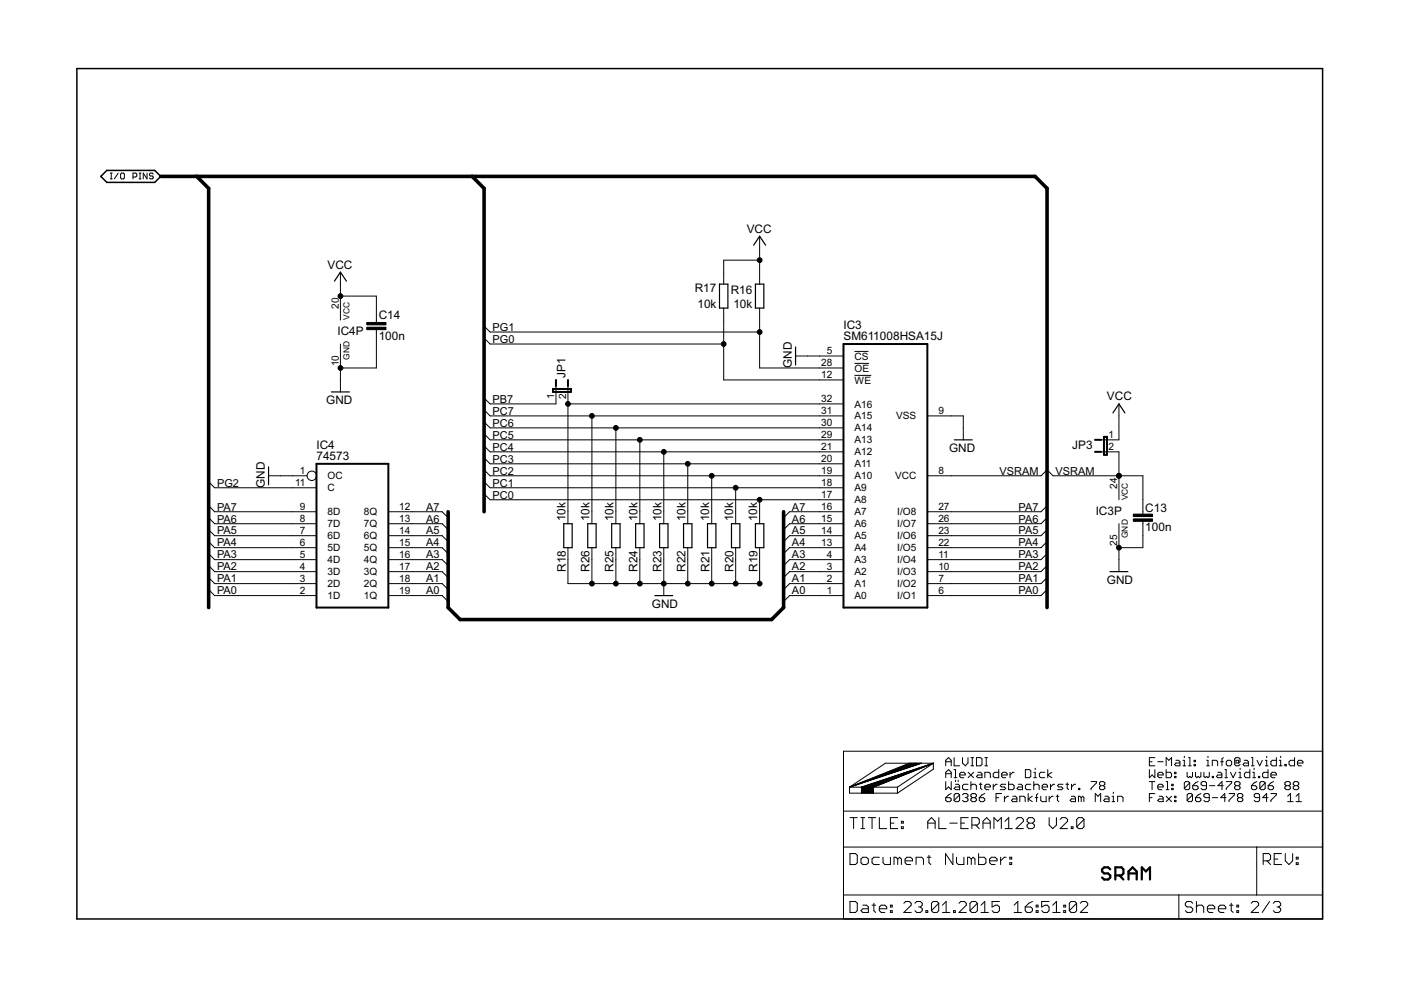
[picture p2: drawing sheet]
<svg xmlns="http://www.w3.org/2000/svg" width="297mm" height="210mm" viewBox="0 0 297 210" stroke-linecap="round" stroke-linejoin="round" font-family="sans-serif">
<g fill="#000" stroke="#000" stroke-width=".21">
<path d="M23.4 37.9h.4zM23.4 36.7h.4zM23.6 36.7v1.2zM25.1 36.7l-.8 1.2zM25.6 36.9v.8zM25.6 37.7l.2 .2zM25.8 36.7l-.2 .2zM25.8 37.9h.4zM25.8 36.7h.4zM26.4 37.7l-.2 .2zM26.4 36.9v.8zM26.2 36.7l.2 .2z"/>
<path d="M28.2 36.7v1.2zM28.2 36.7h.6zM28.8 36.7l.2 .2zM28.2 37.5h.6zM29 36.9v.4zM29 37.3l-.2 .2zM29.5 37.9h.4zM29.5 36.7h.4zM29.7 36.7v1.2zM30.4 36.7v1.2zM30.4 36.7l.8 1.2zM31.2 36.7v1.2z"/>
<path d="M31.7 36.9v.2zM31.7 37.1l.2 .2zM31.9 36.7l-.2 .2zM31.9 37.3h.4zM31.7 37.7l.2 .2zM31.9 36.7h.4zM32.3 37.3l.2 .2zM31.9 37.9h.4zM32.3 36.7l.2 .2zM32.5 37.5v.2zM32.5 37.7l-.2 .2zM153.4 57.7v2.5z"/>
<path d="M153.4 55.2h7.7zM153.4 55.2v2.5zM161.1 57.7v2.5zM161.1 50.1v2.5zM161.1 52.6v2.6zM161.1 55.2v2.5zM72.2 72.9v5.1zM72.2 62.8v5.1zM72.2 57.7v2.5zM72.2 78v2.6zM72.2 60.2v2.6zM79.8 70.4v2.5z"/>
<path d="M79.8 65.3v2.6zM79.8 69.9v.5zM79.8 67.9v.5zM79.8 72.9v5.1zM72.2 78h7.6zM79.8 62.8v2.5zM72.2 62.8h7.6zM102.6 71.7l1.3 1.2zM102.6 69.1l1.3 1.3zM103.9 72.9h49.5zM103.9 70.4h57.2zM153.4 65.3v2.6z"/>
<path d="M153.4 67.9v5zM161.1 65.3v2.6zM161.1 70.4v7.6zM161.1 67.9v2.5zM168.7 75.5h2.5zM173.8 75.5h5zM173.8 78h5zM171.2 75.5h2.6zM161.1 78h12.7zM181.2 74.5h2.9zM181.2 77h3.1zM181.2 79.6h3.5z"/>
<path d="M72.2 80.6v2.5zM102.6 99.6l1.3 1.3zM102.6 97.1l1.3 1.2zM102.6 94.5l1.3 1.3zM102.6 92l1.3 1.3zM102.6 89.5l1.3 1.2zM102.6 86.9l1.3 1.3zM102.6 84.4l1.3 1.2zM103.9 98.3h41.9zM103.9 95.8h36.8zM103.9 93.3h31.8zM103.9 90.7h26.7z"/>
<path d="M103.9 88.2h21.6zM103.9 85.6h14zM117.9 83.1v2.5zM117.9 81.8v1.3zM120.4 83.1v2.5zM120.4 81.8v1.3zM120.4 85.6h53.4zM125.5 88.2v20.3zM130.6 90.7v17.8zM135.7 93.3v15.2zM140.7 95.8v12.7zM145.8 98.3v10.2z"/>
<path d="M153.4 72.9v7.7zM173.8 80.6h5zM173.8 98.3h5zM173.8 95.8h5zM173.8 93.3h5zM173.8 90.7h5zM173.8 88.2h5zM173.8 85.6h5zM153.4 80.6h20.4zM145.8 98.3h28zM140.7 95.8h33.1zM135.7 93.3h38.1z"/>
<path d="M130.6 90.7h43.2zM125.5 88.2h48.3zM196.6 88.2h5.1zM201.7 88.2h2.5zM204.2 90.7v2.6zM204.2 88.2v2.5zM222 99.6l-1.3 1.3zM222 99.6l1.3 1.3zM233.4 93.3h1.3zM233.4 95.8h1.3zM237.2 85.6v2.6zM234.7 93.3h2.5z"/>
<path d="M234.7 95.8h2.5zM237.2 88.2v5.1zM237.2 95.8v5.1zM44.2 119.9l1.3 1.3zM44.2 117.4l1.3 1.3zM44.2 114.9l1.3 1.2zM44.2 112.3l1.3 1.3zM44.2 109.8l1.3 1.2zM44.2 107.2l1.3 1.3zM44.2 102.2l1.3 1.2zM45.5 118.7h16.5zM45.5 116.1h16.5z"/>
<path d="M45.5 113.6h16.5zM45.5 111h16.5zM45.5 108.5h16.5zM56.9 100.9h2.6zM59.5 100.9h2.5zM62 118.7h5.1zM62 116.1h5.1zM62 113.6h5.1zM62 111h5.1zM62 108.5h5.1zM62 103.4h5.1zM62 100.9h3.1z"/>
<path d="M45.5 103.4h16.5zM82.3 118.7h5.1zM82.3 116.1h5.1zM82.3 113.6h5.1zM82.3 111h5.1zM82.3 108.5h5.1zM87.4 108.5h6.3zM87.4 111h6.3zM87.4 113.6h6.3zM87.4 116.1h6.3zM87.4 118.7h6.3zM93.7 108.5l1.3 1.3z"/>
<path d="M93.7 111l1.3 1.3zM93.7 113.6l1.3 1.3zM93.7 116.1l1.3 1.3zM93.7 118.7l1.3 1.2zM102.6 104.7l1.3 1.3zM102.6 102.2l1.3 1.2zM103.9 106h57.2zM103.9 103.4h52.1zM103.9 100.9h47zM120.4 116.1v2.6zM120.4 108.5v2.5zM120.4 118.7v5z"/>
<path d="M120.4 85.6v22.9zM125.5 116.1v2.6zM125.5 108.5v2.5zM130.6 116.1v2.6zM130.6 108.5v2.5zM130.6 118.7v5zM135.7 116.1v2.6zM135.7 108.5v2.5zM135.7 118.7v5zM140.7 116.1v2.6zM140.7 108.5v2.5zM140.7 118.7v5z"/>
<path d="M145.8 116.1v2.6zM145.8 108.5v2.5zM145.8 118.7v5zM150.9 116.1v2.6zM150.9 108.5v2.5zM150.9 118.7v5zM150.9 100.9h22.9zM150.9 100.9v7.6zM156 116.1v2.6zM156 108.5v2.5zM156 118.7v5zM156 103.4h17.8z"/>
<path d="M156 103.4v5.1zM161.1 116.1v2.6zM161.1 108.5v2.5zM161.1 118.7v5zM161.1 106v2.5zM161.1 106h12.7zM166.1 109.8l1.3-1.3zM166.1 112.3l1.3-1.3zM166.1 114.9l1.3-1.3zM166.1 117.4l1.3-1.3zM166.1 119.9l1.3-1.2zM173.8 118.7h5z"/>
<path d="M173.8 116.1h5zM173.8 113.6h5zM173.8 111h5zM173.8 108.5h5zM173.8 106h5zM173.8 103.4h5zM173.8 100.9h5zM167.4 108.5h6.4zM167.4 111h6.4zM167.4 113.6h6.4zM167.4 116.1h6.4zM167.4 118.7h6.4z"/>
<path d="M196.6 118.7h5.1zM196.6 116.1h5.1zM196.6 113.6h5.1zM196.6 111h5.1zM196.6 108.5h5.1zM196.6 100.9h5.1zM201.7 118.7h19zM201.7 116.1h19zM201.7 113.6h19zM201.7 111h19zM201.7 108.5h19zM201.7 100.9h19z"/>
<path d="M222 119.9l-1.3 1.3zM222 117.4l-1.3 1.3zM222 114.9l-1.3 1.2zM222 112.3l-1.3 1.3zM222 109.8l-1.3 1.2zM222 107.2l-1.3 1.3zM223.3 100.9h13.9zM237.2 111v5.1zM237.2 100.9v5.1zM237.2 118.7v2.5zM237.2 116.1v2.6zM237.2 100.9h5.1z"/>
<path d="M242.3 111v2.6zM242.3 106v2.5zM242.3 110.5v.5zM242.3 108.5v.5zM242.3 113.6v2.5zM237.2 116.1h5.1zM242.3 100.9v5.1zM44.2 125l1.3 1.3zM44.2 122.5l1.3 1.2zM45.5 126.3h16.5zM45.5 123.7h16.5zM45.5 121.2h16.5z"/>
<path d="M62 126.3h5.1zM62 123.7h5.1zM62 121.2h5.1zM82.3 126.3h5.1zM82.3 123.7h5.1zM82.3 121.2h5.1zM87.4 121.2h6.3zM87.4 123.7h6.3zM87.4 126.3h6.3zM93.7 121.2l1.3 1.3zM93.7 123.7l1.3 1.3zM93.7 126.3l1.3 1.3z"/>
<path d="M120.4 123.7h5.1zM125.5 118.7v5zM125.5 123.7h5.1zM130.6 123.7h5.1zM140.7 123.7v2.6zM135.7 123.7h5zM140.7 123.7h5.1zM145.8 123.7h5.1zM150.9 123.7h5.1zM156 123.7h5.1zM166.1 122.5l1.3-1.3zM166.1 125l1.3-1.3z"/>
<path d="M166.1 127.6l1.3-1.3zM173.8 126.3h5zM173.8 123.7h5zM173.8 121.2h5zM167.4 121.2h6.4zM167.4 123.7h6.4zM167.4 126.3h6.4zM196.6 126.3h5.1zM196.6 123.7h5.1zM196.6 121.2h5.1zM201.7 126.3h19zM201.7 123.7h19z"/>
<path d="M201.7 121.2h19zM222 125l-1.3 1.3zM222 122.5l-1.3 1.2zM178.8 159.3h101.6zM280.4 159.3v12.7zM178.8 172v7.6zM178.8 172h101.6zM178.8 159.3v12.7zM180.1 168.2h2.5zM180.1 166.9v1.3zM180.1 166.9l7.6-5.1zM180.1 166.9l14-5.1z"/>
<path d="M180.1 166.9l15.2-5.1zM180.2 173.4h1.6zM180.8 166.6h.2zM181 173.4v2.3zM181.1 166.5h.2zM181.4 166.4h.3zM181.7 166.3h.3zM182 166.1h.4zM182.3 166h.5zM182.5 175.7h.8zM182.5 173.4h.8zM182.6 165.9h.5z"/>
<path d="M182.6 168.2h2.6zM180.1 166.9h2.5zM182.6 166.9l15.3-5.1zM182.6 166.9v1.3zM182.8 166.9h2.5zM182.9 173.4v2.3zM182.9 165.8h.6zM183.1 166.8h2.5zM183.2 165.7h.6zM183.5 166.6h2.4zM183.5 165.5h.7zM183.8 165.4h.8z"/>
<path d="M183.9 166.5h2.3zM184.1 173.4h1.6zM184.1 165.3h.8zM184.2 166.4h2.3zM184.4 165.2h.9zM184.6 166.3h2.2zM184.7 165.1h1zM184.9 173.4v2.3zM184.9 166.1h2.2zM185 164.9h1zM185.2 168.2h5.1zM182.6 166.9h2.6z"/>
<path d="M185.2 166.9v1.3zM185.3 166h2.1zM185.3 164.8h1.1zM185.6 164.7h1.1zM185.7 165.9h2zM185.9 164.6h1.2zM186 165.8h2zM186.2 164.4h1.3zM186.4 165.7h1.9zM186.4 173.4v2.3zM186.4 175.7h1.6zM186.5 164.3h1.3z"/>
<path d="M186.7 165.5h1.9zM186.8 164.2h1.4zM187.1 165.4h1.8zM187.1 164.1h1.4zM187.4 164h1.5zM187.5 165.3h1.7zM187.7 163.9h1.6zM187.8 165.2h1.7zM188 163.7h1.6zM188.2 165.1h1.6zM188.3 163.6h1.7zM188.6 164.9h1.5z"/>
<path d="M188.6 163.5h1.8zM188.8 173.4v2.3zM188.8 175.7h1.5zM188.8 174.5h.7zM188.9 164.8h1.5zM188.9 163.4h1.8zM189.3 163.3h1.8zM189.3 164.7h1.4zM189.5 163.1h1.9zM189.6 164.6h1.4zM189.8 163h2zM190 164.4h1.3z"/>
<path d="M190.1 162.9h2.1zM190.3 166.9v1.3zM185.2 166.9h5.1zM190.3 168.2l7.6-5.1zM188.8 173.4h1.5zM190.4 164.3h1.2zM190.5 162.8h2zM190.7 164.2h1.2zM190.8 162.6h2.1zM191.1 162.5h2.2zM191.1 164.1h1.1zM191.1 174.1h.4z"/>
<path d="M191.1 174.1v.4zM191.1 175.3h.4zM191.1 175.3v.4zM191.3 162.4h2.3zM191.4 164h1.1zM191.5 174.1v.4zM191.1 174.5h.4zM191.5 175.3v.4zM191.1 175.7h.4zM191.7 162.3h2.3zM191.8 163.9h1zM192 162.2h2.3z"/>
<path d="M192.2 163.7h.9zM192.3 162.1h2.4zM192.5 163.6h.9zM192.6 161.9h2.5zM180.1 166.9l12.7-5.1zM192.9 163.5h.8zM193.3 163.4h.7zM193.6 163.3h.7zM194 163.1h.6zM194.1 161.8h1.2zM187.7 161.8h6.4zM194.3 163h.6z"/>
<path d="M194.7 162.9h.5zM195.1 162.8h.4zM195.3 161.8h2.6zM192.8 161.8h2.5zM195.4 162.6h.4zM195.8 162.5h.3zM196.2 162.4h.2zM196.5 162.3h.2zM196.7 174.1v1.6zM196.7 174.1l.8-.7zM196.7 174.5h1.6zM196.9 162.2h.1z"/>
<path d="M197.5 173.4l.8 .7zM190.3 166.9l7.6-5.1zM197.9 161.8v1.3zM185.2 166.9l12.7-5.1zM198.3 174.1v1.6zM199.1 173.4v2.3zM199.1 175.7h1.5zM200.5 161.2v1.2zM200.5 161.2l.6-.6zM200.5 161.5h1.2zM200.5 163.7v1.2zM200.5 163.7l.6-.5z"/>
<path d="M200.5 164h1.2zM200.5 165.7v1.7zM200.5 167.4l.6-.5zM200.5 169.1v.6zM200.5 169.7l.3 .3zM200.8 170h.6zM201.1 160.6l.6 .6zM201.1 163.2l.6 .5zM201.1 166.9l.6 .5zM201.1 168.5l-.6 .6zM201.4 174.5h1.5zM201.4 170l.3-.3z"/>
<path d="M200.5 169.1h.9zM201.7 161.2v1.2zM201.7 163.7v1.2zM201.7 165.7v1.7zM201.1 168.5l.6-.2zM201.7 169.4v.3zM201.4 169.1l.3 .3zM202.3 160.6v1.8zM202.3 162.4h1.2zM202.3 163.2h.3zM202.3 164.9h.6zM202.3 167.2l.3-.3z"/>
<path d="M202.3 168.5v1.2zM202.3 168.5l.3-.2zM203.5 168.5l-1.2 1.2zM202.6 163.2v1.7zM202.6 166.3h.6zM202.3 167.2l.3 .2zM202.6 166.9h.9zM202.6 165.4v.3zM202.6 168.3h.6zM202.3 169.7l.3 .3zM203.2 166.3l.3 .3zM203.2 165.4v.3z"/>
<path d="M203.2 168.3l.3 .2zM202.6 170h.6zM203.5 166.6v.8zM202.6 167.4h.9zM203.5 168.5v1.2zM203.2 170l.3-.3zM203.5 164v.6zM203.5 164l.3-.3zM203.7 173.4v2.3zM203.7 175.7h1.6zM203.7 174.5h.8zM203.5 164.6l.3 .3z"/>
<path d="M203.8 163.7h.5zM204.1 160.6v1.2zM204.1 161.8l.6 .6zM204.1 166.6v.6zM204.1 167.2l.3 .2zM204.1 168.5l.3-.2zM203.8 164.9h.5zM204.3 163.7l.3 .3zM204.4 166.3l-.3 .3zM204.4 167.4h.8zM204.4 168.3h.5zM204.1 169.7l.3 .3z"/>
<path d="M204.6 164v.3zM203.5 164.3h1.1zM205.2 161.8l-.5 .6zM204.9 168.3l.3 .2zM204.7 169.1h.2zM204.9 169.1l.3 .3zM204.4 170h.5zM205.2 160.6v1.2zM204.4 166.3h.8zM205.2 168.5v.3zM205.2 168.8l-.3 .3zM205.2 169.4v.3z"/>
<path d="M204.9 170l.3-.3zM205.3 163.7l1.1 1.2zM205.3 164.9l1.1-1.2zM203.7 173.4h1.6zM205.8 162.4h.6zM205.8 160.6h.6zM205.8 165.7v1.7zM205.8 166.6l.3-.3zM205.8 168.5l.3-.2zM205.8 169.4v.3zM205.8 169.4l.3-.3zM205.8 168.5v.3z"/>
<path d="M206.1 173.4v2.3zM206.1 173.4h1.1zM206.1 160.6v1.8zM206.1 166.3h.6zM206.1 168.3h.6zM205.8 169.7l.3 .3zM205.8 168.8l.3 .3zM206.1 169.1h.6zM206.7 166.3l.3 .3zM206.7 168.3l.3 .2zM206.7 169.1l.3 .3zM206.1 170h.6z"/>
<path d="M206.8 174.9l.8 .8zM207 166.6v.8zM207 168.5v.3zM207 168.8l-.3 .3zM207 169.4v.3zM206.7 170l.3-.3zM207 160.6v1.8zM207 162.4h.9zM207 164.6l.3-.3zM207.2 173.4l.4 .3zM206.1 174.9h1.1zM207.3 163.7h.6z"/>
<path d="M207 164.6l.3 .3zM207.3 164.3h.9zM207.6 173.7v.8zM207.6 174.5l-.4 .4zM207.6 166.3h.6zM207.6 169.1v.6zM207.6 169.7l.3 .3zM207.9 162.4l.3-.3zM207 160.6h.9zM207.9 163.7l.3 .3zM207.9 166v1.2zM207.9 167.2l.3 .2z"/>
<path d="M207.9 170h.6zM208.2 160.9v1.2zM207.9 160.6l.3 .3zM208.2 164v.9zM207.3 164.9h.9zM208.2 168.5l-.6 .6zM208.4 174.1v1.6zM208.4 174.1l.8-.7zM208.4 174.5h1.6zM208.5 170l.3-.3zM207.6 169.1h.9zM208.2 168.5l.6-.2z"/>
<path d="M208.8 169.4v.3zM208.5 169.1l.3 .3zM208.8 162.4h.6zM208.8 160.6h.6zM208.8 163.7v1.2zM208.8 163.7h.9zM208.8 166.6v.6zM208.8 166.6l.3-.3zM209.1 160.6v1.8zM208.8 167.2l.3 .2zM209.1 166.3h.6zM209.2 173.4l.8 .7z"/>
<path d="M209.7 163.7l.3 .3zM209.1 167.4h.6zM209.7 166.3l.3 .3zM210 174.1v1.6zM210 164v.9zM210 166.6v.3zM208.8 166.9h1.2zM210.6 164v.6zM210.6 164l.3-.3zM210.6 166.3v1.1zM210.6 166.9l.6-.6zM210.7 173.4v2.3z"/>
<path d="M210.7 173.4l.8 .7zM210.6 164.6l.3 .3zM210.9 163.7h.9zM211.2 166.3h.3zM211.2 168.3v1.7zM211.2 168.3h1.1zM211.2 169.1h.6zM211.5 174.1l.8-.7zM211.8 163.2v1.7zM210.9 164.9h.9zM212.1 167.4h.8zM212.4 166.3l-.3 .3z"/>
<path d="M212.3 173.4v2.3zM212.4 164v.6zM212.4 164l.3-.3zM212.1 166.6l.3 .3zM212.4 166.3h.8zM212.4 164.6l.3 .3zM212.7 163.7h.5zM212.9 167.4l.3-.2zM212.4 166.9h.5zM213 168.8v1.2zM213 169.4l.5-.6zM213.1 174.1l.8-.7z"/>
<path d="M213.1 175.7h1.5zM212.7 164.9h.5zM213.2 163.7l.3 .3zM212.9 166.9l.3 .3zM213.5 164v.3zM212.4 164.3h1.1zM213.5 168.8h.3zM213.8 165.7v1.7zM213.8 167.4h.9zM213.9 173.4v2.3zM214.1 163.7v1.2zM214.1 164.3l.6-.6z"/>
<path d="M214.4 169.7l.3-.3zM214.7 163.7h.3zM214.7 167.4l.3-.2zM213.8 166.3h.9zM214.7 168.8h.6zM214.4 169.7l.3 .3zM214.7 169.4h.9zM215 166.6v.6zM214.7 166.3l.3 .3zM215.3 168.8l.3 .3zM215.4 175.7l1.6-1.6zM215.6 169.1v.9z"/>
<path d="M214.7 170h.9zM215.6 167.2l.3-.3zM215.4 173.7l.4-.3zM215.9 166.3h.6zM215.6 167.2l.3 .2zM215.9 166.9h.9zM216.2 168.8v1.2zM216.2 168.8h.9zM216.5 166.3l.3 .3zM215.8 173.4h.8zM216.8 166.6v.8zM215.9 167.4h.9z"/>
<path d="M215.4 175.7h1.6zM217 173.7v.4zM216.6 173.4l.4 .3zM217.1 168.8l.3 .3zM217.4 169.1v.9zM217.4 163.2v1.7zM217.4 164.9h.9zM217.4 166.6v.6zM217.4 167.2l.3 .2zM217.7 166.3l-.3 .3zM217.7 167.4h.8zM217.8 173.7l.3-.3z"/>
<path d="M217.8 174.9v.4zM218.1 174.5l-.3 .4zM217.8 173.7v.4zM218 168.3v1.7zM218 169.4l.9-.6zM218.1 173.4h.8zM217.8 175.3l.3 .4zM217.8 174.1l.3 .4zM218.1 174.5h.8zM218.3 164.9l.2-.3zM217.4 163.2h.9zM218.5 163.4v1.2z"/>
<path d="M218.3 163.2l.2 .2zM217.7 166.3h.8zM218 169.4l.9 .6zM218.9 173.4l.4 .3zM218.9 174.5l.4 .4zM218.1 175.7h.8zM219.2 163.7h.3zM219.2 164.9h.6zM219.2 165.7v1.7zM219.2 166.6l.3-.3zM219.3 173.7v.4zM219.3 174.1l-.4 .4z"/>
<path d="M219.3 174.9v.4zM219.3 175.3l-.4 .4zM219.5 163.7v1.2zM219.5 162.9v.3zM219.5 166.3h.5zM219.5 169.1h.5zM219.8 168.5v1.5zM219.8 168.5l.2-.2zM220 166.3l.3 .3zM220.3 166.6v.8zM220.4 164v.6zM220.4 164.6l.3 .3z"/>
<path d="M220.7 163.7l-.3 .3zM220.7 164.9h.8zM220.7 168.8v.9zM220.7 169.7l.3 .3zM221 166.6v.6zM221.3 166.3l-.3 .3zM221 170h.8zM221 167.2l.3 .2zM221.3 166.3h.5zM220.7 163.7h.8zM221.8 168.8v1.2zM221.3 167.4h.5z"/>
<path d="M221.8 166.3l.3 .3zM222.1 166.6v.3zM221 166.9h1.1zM222.1 163.2v1.7zM222.1 164.3l.9-.6zM222.4 173.4v1.5zM222.4 174.9l.8 .8zM222.4 168.8v1.2zM222.4 169.4l.6-.6zM222.7 166.3v1.1zM223.3 166.3l-.6 .6zM222.1 164.3l.9 .6z"/>
<path d="M223 168.8h.3zM223.2 175.7l.8-.8zM223.3 166.3h.3zM223.9 168.8h.6zM224 173.4v1.5zM224.2 168.5v1.2zM224.2 169.7l.3 .3zM224.2 167.4h.9zM224.5 166.3l-.3 .3zM224.2 166.6l.3 .3zM224.5 166.3h.9zM224.8 175.7l1.5-1.6z"/>
<path d="M225.1 167.4l.3-.2zM224.5 166.9h.6zM224.8 173.7l.4-.3zM225.1 166.9l.3 .3zM225.2 173.4h.7zM226 166.3h.6zM226.3 166v1.2zM226.3 167.2l.3 .2zM224.8 175.7h1.5zM226.3 173.7v.4zM225.9 173.4l.4 .3zM227.2 169.4l-.3 .3z"/>
<path d="M227.1 175.3v.4zM227.1 175.3h.4zM227.2 168.8h.6zM226.9 169.7l.3 .3zM227.2 169.4h.8zM227.2 166.3v1.1zM227.8 166.3l-.6 .6zM227.5 175.3v.4zM227.1 175.7h.4zM227.8 166.3h.2zM227.8 168.8l.2 .3zM228 169.1v.9z"/>
<path d="M227.2 170h.8zM228.3 173.7v1.6zM228.3 173.7l.4-.3zM229.8 173.7l-1.5 1.6zM228.7 173.4h.7zM228.3 175.3l.4 .4zM228.7 167.2v.2zM228.7 167.2h.2zM228.7 168.8v1.2zM228.7 168.8h.2zM228.9 167.2v.2zM228.7 167.4h.2z"/>
<path d="M228.9 168.8l.3 .3zM229.2 169.1v.9zM229.2 169.1l.3-.3zM229.4 173.4l.4 .3zM228.7 175.7h.7zM229.5 168.8l.3 .3zM229.8 169.1v.9zM229.8 173.7v1.6zM229.8 175.3l-.4 .4zM231.3 165.7h1.2zM231.3 167.2v.2zM232.2 168.3v1.7z"/>
<path d="M232.2 168.3l.6 .5zM232.5 165.7v.3zM232.5 166l-1.2 1.2zM232.8 168.8l.6-.5zM233.1 166l.3-.3zM233.1 166.9v.3zM233.1 166.9l.3-.3zM233.1 166v.3zM233.4 168.3v1.7zM233.4 165.7h.6zM233.1 167.2l.3 .2zM233.1 166.3l.3 .3z"/>
<path d="M233.4 166.6h.6zM234 165.7l.3 .3zM234 166.6l.3 .3zM233.4 167.4h.6zM234.3 169.4l-.3 .3zM234.3 166v.3zM234.3 166.3l-.3 .3zM234.3 166.9v.3zM234 167.4l.3-.2zM234.3 168.8h.5zM234 169.7l.3 .3zM234.3 169.4h.8z"/>
<path d="M234.8 168.8l.3 .3zM235.1 169.1v.9zM234.3 170h.8zM235.8 168.8h.3zM235.8 170h.5zM236.1 168.8v1.2zM236.1 168v.3zM237 168.8v1.2zM237 168.8h.8zM237.8 168.8l.3 .3zM238.1 169.1v.9zM243.7 160.6v1.8z"/>
<path d="M243.7 162.4h1.2zM243.7 161.5h.6zM243.7 163.2v1.7zM243.7 164.9l.6-.6zM243.7 165.7h1.2zM243.7 168.3v1.7zM243.7 168.3h1.2zM243.7 169.1h.6zM244.3 164.3l.6 .6zM244.3 165.7v1.7zM243.7 160.6h1.2zM244.9 163.2v1.7z"/>
<path d="M245.5 161.5h1.1zM245.5 164v.6zM245.5 164l.3-.3zM245.5 166.6v.6zM245.5 166.6l.3-.3zM245.5 169.7l.3-.3zM245.5 164.6l.3 .3zM245.8 163.7h.5zM245.5 167.2l.3 .2zM245.8 166.3h.5zM245.8 168.8h.5zM245.5 169.7l.3 .3z"/>
<path d="M245.8 169.4h.8zM245.8 164.9h.5zM246.3 163.7l.3 .3zM245.8 167.4h.5zM246.3 166.3l.3 .3zM246.3 168.8l.3 .3zM246.6 164v.3zM245.5 164.3h1.1zM246.6 166.6v.3zM245.5 166.9h1.1zM246.6 169.1v.9zM245.8 170h.8z"/>
<path d="M247.2 160.6v1.8zM247.2 160.6l.6 .6zM247.2 163.2v1.7zM247.2 164.9h.9zM247.2 165.7h.3zM247.2 167.4h.6zM247.2 168.8l1.2 1.2zM247.2 170l1.2-1.2zM247.5 165.7v1.7zM247.8 161.2l.6-.6zM248.1 164.9l.3-.3zM247.2 163.7h.9z"/>
<path d="M248.4 160.6v1.8zM248.4 164v.6zM248.1 163.7l.3 .3zM248.4 166.3h.3zM248.4 166.3v.3zM248.4 167.2h.3zM248.4 167.2v.2zM248.7 166.3v.3zM248.4 166.6h.3zM248.7 167.2v.2zM248.4 167.4h.3zM249 162.1l.3-.3z"/>
<path d="M249 163.7h.3zM249 163.7v.3zM249 164.6h.3zM249 164.6v.3zM249 168.8h.3zM249 168.8v.3zM249 169.7h.3zM249 169.7v.3zM249.3 161.2h.6zM249 162.1l.3 .3zM249.3 161.8h.9zM249.3 163.7v.3z"/>
<path d="M249 164h.3zM249.3 164.6v.3zM249 164.9h.3zM249.3 168.8v.3zM249 169.1h.3zM249.3 169.7v.3zM249 170h.3zM249.9 161.2l.3 .3zM250.2 161.5v.9zM249.3 162.4h.9zM250.8 161.2h.3zM250.8 162.4h.6z"/>
<path d="M251.1 161.2v1.2zM251.1 160.3v.3zM251.1 166v1.2zM251.1 166l.3-.3zM252.2 166l-1.1 1.2zM251.4 165.7h.6zM251.1 167.2l.3 .2zM251.7 163.7v.9zM251.7 164.6l.3 .3zM251.7 168.5v1.2zM251.7 168.5l.3-.2zM252.8 168.5l-1.1 1.2z"/>
<path d="M252 165.7l.2 .3zM251.4 167.4h.6zM252 160.6h.3zM252 162.4h.6zM252 164.9l.3-.3zM252 168.3h.6zM251.7 169.7l.3 .3zM252.2 166v1.2zM252 167.4l.2-.2zM252.3 164.6l.3 .3zM252.3 160.6v1.8zM252.6 164.9l.2-.3z"/>
<path d="M252.6 168.3l.2 .2zM252 170h.6zM252.8 163.7v.9zM252.8 168.5v1.2zM252.8 169.7l-.2 .3zM252.9 166.6v.6zM252.9 167.2l.3 .2zM253.2 167.4h.5zM253.2 161.2h.2zM253.2 161.2v.3zM253.2 162.1h.2zM253.2 162.1v.3z"/>
<path d="M253.4 161.2v.3zM253.2 161.5h.2zM253.4 162.1v.3zM253.2 162.4h.2zM253.4 166l-.5 .6zM253.5 163.7v.9zM253.5 164.6l.2 .3zM253.5 169.1v.6zM253.5 169.7l.2 .3zM253.7 164.9l.3-.3zM253.7 167.4l.3-.2zM252.9 166.6h.8z"/>
<path d="M253.7 170h.6zM253.4 166l.6-.3zM254 166.9v.3zM253.7 166.6l.3 .3zM254 164.6l.3 .3zM254 168.5l-.5 .6zM254.3 164.9l.3-.3zM254.3 170l.3-.3zM253.5 169.1h.8zM254.6 163.7v.9zM254 168.5l.6-.2zM254.6 169.4v.3z"/>
<path d="M254.3 169.1l.3 .3zM254.7 167.2l.2 .2zM254.7 166v.3zM254.7 166.3l.2 .3zM254.9 167.4h.6zM254.9 165.7l-.2 .3zM254.9 166.6h.9zM255.2 163.7v.9zM255.2 164.6l.3 .3zM255.2 169.7l.3 .3zM255.2 168.5v.3zM255.2 168.8l.3 .3z"/>
<path d="M255.5 164.9l.3-.3zM255.5 167.4l.3-.2zM254.9 165.7h.6zM255.5 170h.6zM255.2 168.5l.3-.2zM255.5 169.1h.9zM255.8 166v1.2zM255.5 165.7l.3 .3zM255.8 164.6l.3 .3zM255.8 161.2h.3zM255.8 162.4h.6zM256.1 161.2v1.2z"/>
<path d="M256.1 160.3v.3zM256.1 164.9l.3-.3zM256.1 170l.3-.3zM255.5 168.3h.6zM256.4 163.7v.9zM256.4 168.5v1.2zM256.1 168.3l.3 .2zM256.4 166.6h1.2zM257 161.2v1.2zM257 161.2h.9zM257 164.6v.3zM257 164.6h.3z"/>
<path d="M257 169.1h1.2zM257.3 164.6v.3zM257 164.9h.3zM257.9 161.2l.3 .3zM258.2 164.3l-.3 .3zM258.2 161.5v.9zM258.2 163.7h.6zM257.9 164.6l.3 .3zM258.2 164.3h.9zM258.2 166.6h1.2zM258.8 163.7l.3 .3zM258.8 161.5h.6z"/>
<path d="M258.8 169.1h1.1zM259.1 164v.9zM258.2 164.9h.9zM259.1 160.9v1.5zM259.1 160.9l.3-.3zM259.1 165.7v1.7zM258.2 166.6l.9-.9zM259.7 168.3v1.7zM258.8 169.1l.9-.8zM259.7 163.2h.3zM259.7 164.9h.6zM260 163.2v1.7z"/>
<path d="M260 161.5v.6zM260 162.1l.3 .3zM260 165.7h1.1zM260 167.2v.2zM260.3 162.4h.6zM260.3 161.2l-.3 .3zM260.6 168.3h1.1zM260.6 169.7v.3zM261.1 162.1l-.2 .3zM260.3 161.2h.6zM260.9 163.7l.6 1.2zM261.1 161.5v.6z"/>
<path d="M260.9 161.2l.2 .3zM261.1 165.7v.3zM261.1 166l-1.1 1.2zM262 163.7l-.5 1.2zM261.7 168.3v.2zM261.7 168.5l-1.1 1.2zM261.8 160.9v1.2zM261.8 160.9l.2-.3zM261.8 166l.2-.3zM261.8 166.9v.3zM261.8 166.9l.2-.3zM261.8 166v.3z"/>
<path d="M261.8 162.1l.2 .3zM262 160.6h.6zM262 161.2v.6zM262 161.2h.6zM262 165.7h.6zM261.8 167.2l.2 .2zM261.8 166.3l.2 .3zM262 166.6h.6zM262.4 168.5l.2-.2zM262.4 169.4v.3zM262.4 169.4l.2-.3zM262.4 168.5v.3z"/>
<path d="M262 162.4h.6zM262.6 160.6l.3 .3zM262 161.8h.6zM262.6 161.2v.6zM262.6 165.7l.3 .3zM262.6 166.6l.3 .3zM262 167.4h.6zM262.6 168.3h.6zM262.4 169.7l.2 .3zM262.4 168.8l.2 .3zM262.6 169.1h.6zM262.7 163.7h.2z"/>
<path d="M262.7 164.9h.5zM262.9 162.1l-.3 .3zM262.9 160.9v.6zM262.6 161.8l.3-.3zM262.9 166v.3zM262.9 166.3l-.3 .3zM262.9 166.9v.3zM262.6 167.4l.3-.2zM262.9 163.7v1.2zM262.9 162.9v.3zM263.2 168.3l.3 .2zM263.2 169.1l.3 .3z"/>
<path d="M262.6 170h.6zM263.5 168.5v.3zM263.5 168.8l-.3 .3zM263.5 169.4v.3zM263.2 170l.3-.3zM263.8 161.8l-.3 .3zM263.8 161.2h.6zM263.5 162.1l.3 .3zM263.8 161.8h.9zM263.8 164v.6zM264.1 163.7l-.3 .3zM263.8 164.6l.3 .3z"/>
<path d="M264.1 163.7h.9zM264.4 161.2l.3 .3zM264.7 161.5v.9zM263.8 162.4h.9zM265 163.2v1.7zM264.1 164.9h.9zM265.3 160.6h.3zM265.3 162.4h.6zM265.3 166.6v.6zM265.3 167.2l.3 .2zM265.6 160.6v1.8zM265.6 167.4h.6z"/>
<path d="M265.6 163.7h.3zM265.6 164.9h.6zM265.9 163.7v1.2zM265.9 162.9v.3zM265.9 166l-.6 .6zM265.9 169.7l.3 .3zM265.9 168.5v.3zM265.9 168.8l.3 .3zM266.2 167.4l.3-.2zM265.3 166.6h.9zM266.2 170h.6zM265.9 168.5l.3-.2z"/>
<path d="M266.2 169.1h.9zM266.4 179.6v10.2zM178.8 179.6h87.6zM265.9 166l.6-.3zM266.5 166.9v.3zM266.2 166.6l.3 .3zM266.5 161.2l.6 1.2zM266.8 170l.3-.3zM266.2 168.3h.6zM266.8 164.6v.3zM266.8 164.6h.3zM267.1 168.5v1.2z"/>
<path d="M266.8 168.3l.3 .2zM267.7 161.2l-.6 1.2zM267.1 164.6v.3zM266.8 164.9h.3zM267.1 166v1.2zM267.1 166l.3-.3zM268.2 166l-1.1 1.2zM267.4 165.7h.5zM267.1 167.2l.3 .2zM267.7 164v.6zM268 163.7l-.3 .3zM267.7 169.1h1.1z"/>
<path d="M267.9 165.7l.3 .3zM267.4 167.4h.5zM267.7 164.6l.3 .3zM268 163.7h.8zM268.2 166v1.2zM267.9 167.4l.3-.2zM268.3 161.2h.3zM268.3 162.4h.6zM268.5 168.3v1.7zM268.5 168.3l-.8 .8zM268.6 161.2v1.2zM268.6 160.3v.3z"/>
<path d="M268.8 163.2v1.7zM268 164.9h.8zM268.9 166.6v.6zM268.9 167.2l.3 .2zM269.2 167.4h.5zM269.5 161.5v.6zM269.5 161.5l.2-.3zM269.5 164v.6zM269.5 164l.2-.3zM269.5 166l-.6 .6zM269.5 168.3h1.1zM269.5 169.7v.3z"/>
<path d="M269.7 167.4l.3-.2zM268.9 166.6h.8zM269.5 162.1l.2 .3zM269.7 161.2h.9zM269.5 164.6l.2 .3zM269.7 163.7h.6zM269.5 166l.5-.3zM270 166.9v.3zM269.7 166.6l.3 .3zM269.7 164.9h.6zM270.3 163.7l.3 .3zM270.6 160.6v1.8z"/>
<path d="M269.7 162.4h.9zM270.6 164v.3zM269.5 164.3h1.1zM270.6 168.3v.2zM270.6 168.5l-1.1 1.2zM271.2 161.2h.3zM271.2 162.4h.6zM271.5 161.2v1.2zM271.5 160.3v.3zM272.4 162.1v.3zM272.4 162.1h.3zM272.4 166l.3-.3z"/>
<path d="M272.4 166.9v.3zM272.4 166.9l.3-.3zM272.4 166v.3zM272.7 162.1v.3zM272.4 162.4h.3zM272.7 165.7h.6zM272.4 167.2l.3 .2zM272.4 166.3l.3 .3zM272.7 166.6h.6zM273 168.8l.6-.5zM273 170h1.2zM273.3 165.7l.3 .3z"/>
<path d="M273.3 166.6l.3 .3zM272.7 167.4h.6zM273.3 161.5v.6zM273.3 161.5l.3-.3zM273.6 166v.3zM273.6 166.3l-.3 .3zM273.6 166.9v.3zM273.3 167.4l.3-.2zM273.3 162.1l.3 .3zM273.6 161.2h.9zM273.6 168.3v1.7zM274.2 166l.3-.3z"/>
<path d="M274.2 166.9v.3zM274.2 166.9l.3-.3zM274.2 166v.3zM274.5 160.6v1.8zM273.6 162.4h.9zM274.5 165.7h.6zM274.2 167.2l.3 .2zM274.2 166.3l.3 .3zM274.5 166.6h.6zM274.8 168.8l.6-.5zM274.8 170h1.1zM275.1 165.7l.3 .3z"/>
<path d="M275.1 166.6l.3 .3zM274.5 167.4h.6zM275.1 161.5v.6zM275.1 161.5l.3-.3zM275.4 166v.3zM275.4 166.3l-.3 .3zM275.4 166.9v.3zM275.1 167.4l.3-.2zM275.1 162.1l.3 .3zM275.4 161.2h.5zM275.4 168.3v1.7zM275.4 162.4h.5z"/>
<path d="M275.9 161.2l.3 .3zM276.2 161.5v.3zM275.1 161.8h1.1zM266.4 179.6h14zM280.4 179.6v10.2zM280.4 172v7.6zM178.8 194.8h71.1zM178.8 189.8v5zM178.8 189.8h71.1zM178.8 179.6v10.2zM180.2 191.1v2.4zM180.2 193.5h1.2z"/>
<path d="M180.2 181v2.3zM180.2 183.3h1.2zM181.4 193.5l.4-.4zM180.2 191.1h1.2zM181.4 183.3l.4-.4zM180.2 181h1.2zM181.8 191.5v1.6zM181.4 191.1l.4 .4zM181.8 181.4v1.5zM181.4 181l.4 .4zM182.9 192.7l-.4 .4zM182.5 182.1v.8z"/>
<path d="M182.5 182.9l.4 .4zM182.9 191.9h.8zM182.5 193.1l.4 .4zM182.9 192.7h1.2zM182.9 183.3h.8zM182.9 181.8l-.4 .3zM183.7 191.9l.4 .4zM183.7 183.3l.4-.4zM182.9 181.8h.8zM184.1 192.3v1.2zM182.9 193.5h1.2zM184.1 182.1v.8z"/>
<path d="M183.7 181.8l.4 .3zM184.9 191.9h.8zM184.9 182.1v.8zM184.9 182.9l.4 .4zM185.3 191.5v1.6zM185.3 193.1l.4 .4zM185.3 181.8l-.4 .3zM185.3 183.3h1.1zM186.4 192.3v.8zM186.4 192.3l.4-.4zM185.3 181.8h1.1zM186.4 193.1l.4 .4z"/>
<path d="M186.8 191.9h.8zM187.2 181.8v1.1zM187.2 182.9l.4 .4zM186.8 193.5h.8zM187.6 191.9l.4 .4zM187.6 183.3h1.2zM188 192.3v.4zM186.4 192.7h1.6zM188.8 191.9h.4zM188.8 191.9v.4zM188.8 193.1h.4zM188.8 193.1v.4z"/>
<path d="M188.8 181.8v1.5zM189.2 191.9v.4zM188.8 192.3h.4zM189.2 193.1v.4zM188.8 193.5h.4zM189.5 181.8v1.5zM189.5 181.8h.4zM189.9 181.8l.4 .3zM190.3 182.1v1.2zM190.3 182.1l.4-.3zM190.7 181.8l.4 .3zM191.1 182.1v1.2z"/>
<path d="M191.6 193.5l1.6-1.6zM191.9 182.1v.8zM191.9 182.1l.4-.3zM191.6 191.5l.4-.4zM191.9 182.9l.4 .4zM192.3 181.8h.8zM192 191.1h.8zM192.3 183.3h.8zM193.1 181.8l.4 .3zM191.6 193.5h1.6zM193.2 191.5v.4zM192.8 191.1l.4 .4z"/>
<path d="M193.5 182.1v.4zM191.9 182.5h1.6zM194 191.5l.4-.4zM194.2 181.8v1.5zM194.2 181.8h1.2zM194.4 191.1h.7zM194 193.1l.4 .4zM195.1 191.1l.4 .4zM194.8 192.3h.3zM195.1 192.3l.4 .4zM194.4 193.5h.7zM195.4 181.8l.4 .3z"/>
<path d="M195.5 191.5v.4zM195.1 192.3l.4-.4zM195.5 192.7v.4zM195.1 193.5l.4-.4zM195.8 182.1v1.2zM196.3 193.1v.4zM196.3 193.1h.4zM196.6 181.8h.8zM196.7 193.1v.4zM196.3 193.5h.4zM197 181.4v1.5zM197 182.9l.4 .4z"/>
<path d="M197.5 191.5v1.6zM197.5 191.5l.4-.4zM199 191.5l-1.5 1.6zM197.9 191.1h.7zM197.5 193.1l.4 .4zM198.6 191.1l.4 .4zM197.9 193.5h.7zM199 191.5v1.6zM199 193.1l-.4 .4zM199.8 191.9l.8-.8zM199.8 193.5h1.6zM200.5 181v2.3z"/>
<path d="M200.5 181l1.5 2.3zM200.6 191.1v2.4zM202 181v2.3zM202.2 193.1v.4zM202.2 193.1h.3zM202.5 193.1v.4zM202.2 193.5h.3zM202.8 181.8v1.1zM202.8 182.9l.4 .4zM203.2 183.3h1.2zM203.3 193.5l1.6-1.6zM203.3 191.5l.4-.4z"/>
<path d="M204.4 181.8v1.5zM203.7 191.1h.8zM203.3 193.5h1.6zM204.9 191.5v.4zM204.5 191.1l.4 .4zM205.1 181.8v1.5zM205.1 181.8h.4zM205.5 181.8l.4 .3zM205.7 191.5v1.6zM205.7 191.5l.4-.4zM205.7 193.1l1.5-1.6zM205.9 182.1v1.2z"/>
<path d="M205.9 182.1l.4-.3zM206.1 191.1h.7zM205.7 193.1l.4 .4zM206.3 181.8l.4 .3zM206.7 182.1v1.2zM206.8 191.1l.4 .4zM206.1 193.5h.7zM207.2 191.5v1.6zM207.2 193.1l-.4 .4zM207.5 181v2.3zM207.5 183.3h1.2zM208 191.9l.8-.8z"/>
<path d="M208 193.5h1.5zM208.7 183.3l.3-.4zM207.5 181.8h1.2zM208.8 191.1v2.4zM209 182.1v.8zM208.7 181.8l.3 .3zM209.8 182.1v.8zM209.8 182.1l.4-.3zM209.8 182.9l.4 .4zM210.2 181.8h.8zM210.3 191.1v1.2zM210.3 192.3l.8-.4z"/>
<path d="M210.3 193.1l.4 .4zM210.2 183.3h.8zM211 181.8l.4 .3zM211.1 191.9h.4zM211.4 182.1v.4zM209.8 182.5h1.6zM211.5 191.9l.4 .4zM210.7 193.5h.8zM210.3 191.1h1.6zM211.9 192.3v.8zM211.5 193.5l.4-.4zM212.2 181.8v1.5z"/>
<path d="M212.2 182.5l.7-.7zM212.9 181.8h.4zM214.1 181.8h.4zM214.1 181.8v.3zM214.1 182.9h.4zM214.1 182.9v.4zM214.5 181.8v.3zM214.1 182.1h.4zM214.5 182.9v.4zM214.1 183.3h.4zM215 191.9l.8-.8zM215 193.5h1.6z"/>
<path d="M215.8 191.1v2.4zM217.4 192.3v.8zM217.4 193.1l.3 .4zM217.7 193.5h.8zM218.1 191.5l-.7 .8zM218.5 193.5l.4-.4zM217.4 192.3h1.1zM218.1 191.5l.8-.4zM218.9 192.7v.4zM218.5 192.3l.4 .4zM219.7 191.9h.4zM219.7 191.9v.4z"/>
<path d="M219.7 193.1h.4zM219.7 193.1v.4zM220.1 191.9v.4zM219.7 192.3h.4zM220.1 193.1v.4zM219.7 193.5h.4zM220.9 191.1v1.2zM220.9 192.3l.7-.4zM220.9 193.1l.4 .4zM221.6 191.9h.4zM222 191.9l.4 .4zM221.3 193.5h.7z"/>
<path d="M220.9 191.1h1.5zM222.4 192.3v.8zM222.4 193.1l-.4 .4zM223.2 191.9l.8-.8zM223.2 193.5h1.6zM224 191.1v2.4zM225.5 191.9h.4zM225.5 191.9v.4zM225.5 193.1h.4zM225.5 193.1v.4zM225.9 191.9v.4zM225.5 192.3h.4z"/>
<path d="M225.9 193.1v.4zM225.5 193.5h.4zM226.7 191.5v1.6zM226.7 191.5l.4-.4zM228.3 191.5l-1.6 1.6zM227.1 191.1h.8zM226.7 193.1l.4 .4zM227.9 191.1l.4 .4zM227.1 193.5h.8zM228.3 191.5v1.6zM227.9 193.5l.4-.4zM229 193.5l1.6-1.6z"/>
<path d="M229 191.5l.4-.4zM229.4 191.1h.8zM229 193.5h1.6zM230.6 191.5v.4zM230.2 191.1l.4 .4zM249.9 189.8v5zM249.9 189.8h16.5zM249.9 194.8h30.5zM251.3 191.5v.4zM251.3 191.9l.4 .4zM251.7 191.1l-.4 .4zM251.7 192.3h.8z"/>
<path d="M251.3 193.1l.4 .4zM251.7 191.1h.8zM252.5 192.3l.4 .4zM251.7 193.5h.8zM252.5 191.1l.4 .4zM252.9 192.7v.4zM252.5 193.5l.4-.4zM253.7 191.1v2.4zM253.7 192.3l.3-.4zM254 191.9h.8zM254.8 191.9l.4 .4zM255.2 192.3v1.2z"/>
<path d="M256 192.3v.8zM256 192.3l.4-.4zM256 193.1l.4 .4zM256.4 191.9h.8zM256.4 193.5h.8zM257.2 191.9l.4 .4zM257.6 192.3v.4zM256 192.7h1.6zM258.3 192.3v.8zM258.3 192.3l.4-.4zM258.3 193.1l.4 .4zM258.7 191.9h.8z"/>
<path d="M258.7 193.5h.8zM259.5 191.9l.4 .4zM259.9 192.3v.4zM258.3 192.7h1.6zM260.7 191.9h.8zM261 191.5v1.6zM261 193.1l.5 .4zM262.2 191.9h.4zM262.2 191.9v.4zM262.2 193.1h.4zM262.2 193.1v.4zM262.6 191.9v.4z"/>
<path d="M262.2 192.3h.4zM262.6 193.1v.4zM262.2 193.5h.4zM265.3 193.5l1.5-1.6zM265.3 191.5l.4-.4zM265.7 191.1h.7zM266.4 189.8h14zM265.3 193.5h1.5zM266.8 191.5v.4zM266.4 191.1l.4 .4zM269.2 191.1l-1.6 2.4zM267.8 181v2.3z"/>
<path d="M267.8 181h1.2zM268.6 182.5l.8 .8zM269 181l.4 .4zM267.8 182.5h1.2zM269.4 181.4v.7zM269 182.5l.4-.4zM270 191.5l.3-.4zM270.2 181v2.3zM270.2 183.3h1.5zM270.2 182.1h.7zM270.3 191.1h.8zM270 193.1l.3 .4z"/>
<path d="M271.1 191.1l.4 .4zM270.7 192.3h.4zM271.1 192.3l.4 .4zM270.3 193.5h.8zM271.5 191.5v.4zM271.1 192.3l.4-.4zM271.5 192.7v.4zM271.1 193.5l.4-.4zM270.2 181h1.5zM272.5 181v1.5zM272.5 182.5l.8 .8zM274.1 182.5l-.8 .8z"/>
<path d="M274.1 181v1.5zM274.8 181.8h.4zM274.8 181.8v.3zM274.8 182.9h.4zM274.8 182.9v.4zM275.2 181.8v.3zM274.8 182.1h.4zM275.2 182.9v.4zM274.8 183.3h.4zM280.4 189.8v5z"/>
<circle cx="161.1" cy="55.2" r=".51"/>
<circle cx="72.2" cy="78" r=".51"/>
<circle cx="72.2" cy="62.8" r=".51"/>
<circle cx="153.4" cy="72.9" r=".51"/>
<circle cx="161.1" cy="70.4" r=".51"/>
<circle cx="120.4" cy="85.6" r=".51"/>
<circle cx="125.5" cy="88.2" r=".51"/>
<circle cx="130.6" cy="90.7" r=".51"/>
<circle cx="135.7" cy="93.3" r=".51"/>
<circle cx="140.7" cy="95.8" r=".51"/>
<circle cx="145.8" cy="98.3" r=".51"/>
<circle cx="150.9" cy="100.9" r=".51"/>
<circle cx="156" cy="103.4" r=".51"/>
<circle cx="161.1" cy="106" r=".51"/>
<circle cx="237.2" cy="100.9" r=".51"/>
<circle cx="237.2" cy="116.1" r=".51"/>
<circle cx="125.5" cy="123.7" r=".51"/>
<circle cx="130.6" cy="123.7" r=".51"/>
<circle cx="135.7" cy="123.7" r=".51"/>
<circle cx="140.7" cy="123.7" r=".51"/>
<circle cx="145.8" cy="123.7" r=".51"/>
<circle cx="150.9" cy="123.7" r=".51"/>
<circle cx="156" cy="123.7" r=".51"/>
<circle cx="161.1" cy="123.7" r=".51"/>
</g>
<path d="M16.3 14.5v180.3zM16.3 14.5h264.1zM21.4 37.4l1.2-1.3zM21.4 37.4l1.2 1.3zM22.6 38.7h10.2zM22.6 36.1h10.2zM32.8 36.1l1.3 1.3zM34.1 37.4l-1.3 1.3zM16.3 194.8h264.1zM280.4 14.5v180.3z" fill="#000" stroke="#000" stroke-width=".32"/>
<g fill="#000" stroke="#000" stroke-width=".47">
<path d="M233.7 184.3v.5zM233.7 184.8l.4 .4zM233.7 184.3l.4-.4zM234.1 185.2h.8zM233.7 186.1l.4 .4zM234.1 183.9h.8zM234.9 185.2l.5 .4zM234.1 186.5h.8zM234.9 183.9l.5 .4zM235.4 185.6v.5zM234.9 186.5l.5-.4zM236.5 183.9v2.6z"/>
<path d="M236.5 183.9h1.3zM237.3 185.6l.9 .9zM237.8 183.9l.4 .4zM236.5 185.6h1.3zM238.2 184.3v.9zM238.2 185.2l-.4 .4zM239.3 184.8v1.7zM239.3 184.8l.8-.9zM239.3 185.2h1.7zM240.1 183.9l.9 .9zM241 184.8v1.7zM242.1 183.9v2.6z"/>
<path d="M242.1 183.9l.9 .9zM243 184.8l.8-.9zM243.8 183.9v2.6z"/>
</g>
<path d="M77.8 68.4h4v.5h-4zM77.8 69.4h4v.5h-4zM240.3 109h4v.5h-4zM240.3 110h4v.5h-4zM182.6 166.9h2.6v1.3h-2.6z" fill="#000" stroke="#000" stroke-width=".21"/>
<g fill="#000" stroke="#000" stroke-width=".42">
<path d="M178.8 72.9h17.8zM178.8 72.9v55.9zM67.1 98.3h15.2zM82.3 98.3v30.5zM117.2 83.1h3.9zM117.2 82.5v.6zM117.9 80.6v1.2zM120.4 80.6v1.2zM121.1 82.5v.6zM117.2 82.5h3.9zM232.2 93.3h1.2zM232.2 95.8h1.2z"/>
<path d="M234.1 92.6v3.8zM234.1 92.6h.6zM234.7 92.6v3.8zM234.1 96.4h.6zM67.1 98.3v30.5zM67.1 128.8h15.2zM196.6 72.9v55.9zM178.8 128.8h17.8z"/>
</g>
<g fill="#000" stroke="#000" stroke-width=".25">
<path d="M72.2 57.7l-1.3 1.9zM72.2 57.7l1.2 1.9zM161.1 50.1l-1.3 1.9zM161.1 50.1l1.2 1.9zM152.5 60.2v5.1zM152.5 65.3h1.8zM152.5 60.2h1.8zM154.3 60.2v5.1zM160.2 60.2v5.1zM160.2 65.3h1.7zM160.2 60.2h1.7zM161.9 60.2v5.1z"/>
<path d="M168.7 73.6v3.8zM70.3 83.1h3.8zM202.3 93.3h3.8zM237.2 85.6l-1.2 1.9zM237.2 85.6l1.3 1.9zM56.9 99v3.8zM119.5 111v5.1zM119.5 116.1h1.8zM119.5 111h1.8zM121.3 111v5.1zM124.6 111v5.1zM126.4 111v5.1z"/>
<path d="M124.6 116.1h1.8zM124.6 111h1.8zM129.7 111v5.1zM131.5 111v5.1zM129.7 116.1h1.8zM129.7 111h1.8zM134.8 111v5.1zM136.5 111v5.1zM134.8 116.1h1.7zM134.8 111h1.7zM139.8 111v5.1zM141.6 111v5.1z"/>
<path d="M139.8 116.1h1.8zM139.8 111h1.8zM144.9 111v5.1zM146.7 111v5.1zM144.9 116.1h1.8zM144.9 111h1.8zM150 111v5.1zM151.8 111v5.1zM150 116.1h1.8zM150 111h1.8zM155.1 111v5.1zM156.9 111v5.1z"/>
<path d="M155.1 116.1h1.8zM155.1 111h1.8zM160.2 111v5.1zM161.9 111v5.1zM160.2 116.1h1.7zM160.2 111h1.7zM138.8 126.3h3.8zM235.3 121.2h3.8z"/>
</g>
<circle cx="66.1" cy="100.9" r=".99" fill="none" stroke="#000" stroke-width=".21"/>
<g fill="#000" stroke="#000" stroke-width=".76">
<path d="M34.1 37.4h7.6zM41.7 37.4h58.4zM41.7 37.4l2.5 2.5zM44.2 39.9v88.9zM100.1 37.4h119.4zM100.1 37.4l2.5 2.5zM102.6 39.9v68.6zM219.5 37.4l2.5 2.5zM222 39.9v88.9zM95 108.5v20.3zM95 128.8l2.6 2.6zM97.6 131.4h66z"/>
<path d="M163.6 131.4l2.5-2.6zM166.1 108.5v20.3z"/>
</g>
<g font-size="2.8">
<text x="158.3" y="49.3">VCC</text>
<text x="69.4" y="56.9">VCC</text>
<text x="147.3" y="62">R17</text>
<text x="147.9" y="65.3">10k</text>
<text x="154.9" y="62.3">R16</text>
<text x="155.5" y="65.3">10k</text>
<text x="71.5" y="71">IC4P</text>
<text x="80.3" y="67.7">C14</text>
<text x="178.8" y="69.8">IC3</text>
<text x="80.3" y="72.1">100n</text>
<text x="178.8" y="72.2">SM611008HSA15J</text>
<text x="119.9" y="80.1" transform="rotate(-90 119.9 80.1)">JP1</text>
<text x="167.9" y="78" transform="rotate(-90 167.9 78)">GND</text>
<text x="69.2" y="85.6">GND</text>
<text x="234.7" y="84.9">VCC</text>
<text x="67.1" y="95.2">IC4</text>
<text x="201.2" y="95.8">GND</text>
<text x="227.3" y="95.3">JP3</text>
<text x="67.1" y="97.6">74573</text>
<text x="56.2" y="103.4" transform="rotate(-90 56.2 103.4)">GND</text>
<text x="119.9" y="110.5" transform="rotate(-90 119.9 110.5)">10k</text>
<text x="125" y="110.5" transform="rotate(-90 125 110.5)">10k</text>
<text x="130.1" y="110.5" transform="rotate(-90 130.1 110.5)">10k</text>
<text x="135.2" y="110.5" transform="rotate(-90 135.2 110.5)">10k</text>
<text x="140.2" y="110.5" transform="rotate(-90 140.2 110.5)">10k</text>
<text x="145.3" y="110.5" transform="rotate(-90 145.3 110.5)">10k</text>
<text x="150.4" y="110.5" transform="rotate(-90 150.4 110.5)">10k</text>
<text x="155.5" y="110.5" transform="rotate(-90 155.5 110.5)">10k</text>
<text x="160.5" y="110.5" transform="rotate(-90 160.5 110.5)">10k</text>
<text x="232.3" y="109.1">IC3P</text>
<text x="242.8" y="112.7">100n</text>
<text x="242.8" y="108.6">C13</text>
<text x="119.9" y="121.2" transform="rotate(-90 119.9 121.2)">R18</text>
<text x="125" y="121.2" transform="rotate(-90 125 121.2)">R26</text>
<text x="130.1" y="121.2" transform="rotate(-90 130.1 121.2)">R25</text>
<text x="135.2" y="121.2" transform="rotate(-90 135.2 121.2)">R24</text>
<text x="140.3" y="121.2" transform="rotate(-90 140.3 121.2)">R23</text>
<text x="145.3" y="121.2" transform="rotate(-90 145.3 121.2)">R22</text>
<text x="150.4" y="121.2" transform="rotate(-90 150.4 121.2)">R21</text>
<text x="155.5" y="121.2" transform="rotate(-90 155.5 121.2)">R20</text>
<text x="160.6" y="121.2" transform="rotate(-90 160.6 121.2)">R19</text>
<text x="234.7" y="123.7">GND</text>
<text x="138.2" y="128.8">GND</text>
</g>
<g font-size="2.6">
<text x="104.4" y="70.2">PG1</text>
<text x="104.4" y="72.7">PG0</text>
<text x="104.4" y="87.9">PC7</text>
<text x="104.4" y="85.4">PB7</text>
<text x="104.4" y="95.5">PC4</text>
<text x="104.4" y="93">PC5</text>
<text x="104.4" y="90.5">PC6</text>
<text x="104.4" y="100.6">PC2</text>
<text x="104.4" y="98.1">PC3</text>
<text x="211.9" y="100.6">VSRAM</text>
<text x="223.8" y="100.6">VSRAM</text>
<text x="46" y="103.2">PG2</text>
<text x="104.4" y="105.7">PC0</text>
<text x="104.4" y="103.2">PC1</text>
<text x="46" y="113.3">PA5</text>
<text x="46" y="110.8">PA6</text>
<text x="46" y="108.2">PA7</text>
<text x="90.4" y="108.2">A7</text>
<text x="90.4" y="110.8">A6</text>
<text x="90.4" y="113.3">A5</text>
<text x="167.9" y="108.2">A7</text>
<text x="167.9" y="110.8">A6</text>
<text x="167.9" y="113.3">A5</text>
<text x="216" y="113.3">PA5</text>
<text x="216" y="110.8">PA6</text>
<text x="216" y="108.2">PA7</text>
<text x="46" y="118.4">PA3</text>
<text x="46" y="115.9">PA4</text>
<text x="90.4" y="115.9">A4</text>
<text x="90.4" y="118.4">A3</text>
<text x="167.9" y="115.9">A4</text>
<text x="167.9" y="118.4">A3</text>
<text x="216" y="118.4">PA3</text>
<text x="216" y="115.9">PA4</text>
<text x="46" y="123.5">PA1</text>
<text x="46" y="120.9">PA2</text>
<text x="90.4" y="120.9">A2</text>
<text x="90.4" y="123.5">A1</text>
<text x="167.9" y="120.9">A2</text>
<text x="167.9" y="123.5">A1</text>
<text x="216" y="123.5">PA1</text>
<text x="216" y="120.9">PA2</text>
<text x="46" y="126">PA0</text>
<text x="90.4" y="126">A0</text>
<text x="167.9" y="126">A0</text>
<text x="216" y="126">PA0</text>
</g>
<g font-size="2.4">
<text x="71.8" y="65.5" transform="rotate(-90 71.8 65.5)">20</text>
<text x="71.8" y="77.7" transform="rotate(-90 71.8 77.7)">10</text>
<text x="174.1" y="77.7">28</text>
<text x="175.3" y="75.1">5</text>
<text x="181.2" y="76.2">CS</text>
<text x="174.1" y="80.2">12</text>
<text x="181.2" y="78.8">OE</text>
<text x="181.2" y="81.3">WE</text>
<text x="117.5" y="84.6" transform="rotate(-90 117.5 84.6)">1</text>
<text x="120.1" y="84.6" transform="rotate(-90 120.1 84.6)">2</text>
<text x="174.1" y="87.8">31</text>
<text x="174.1" y="85.3">32</text>
<text x="181.2" y="88.9">A15</text>
<text x="181.2" y="86.4">A16</text>
<text x="190" y="88.9">VSS</text>
<text x="198.9" y="87.8">9</text>
<text x="174.1" y="95.4">21</text>
<text x="174.1" y="92.9">29</text>
<text x="174.1" y="90.4">30</text>
<text x="181.2" y="94">A13</text>
<text x="181.2" y="91.5">A14</text>
<text x="235.1" y="92.9">1</text>
<text x="235.1" y="95.4">2</text>
<text x="63.6" y="100.5">1</text>
<text x="69.4" y="101.6">OC</text>
<text x="174.1" y="100.5">19</text>
<text x="174.1" y="98">20</text>
<text x="181.2" y="101.6">A10</text>
<text x="181.2" y="99.1">A11</text>
<text x="181.2" y="96.6">A12</text>
<text x="189.8" y="101.6">VCC</text>
<text x="198.9" y="100.5">8</text>
<text x="62.6" y="103.1">11</text>
<text x="69.4" y="104.2">C</text>
<text x="174.1" y="105.6">17</text>
<text x="174.1" y="103.1">18</text>
<text x="181.2" y="106.7">A8</text>
<text x="181.2" y="104.2">A9</text>
<text x="236.9" y="103.6" transform="rotate(-90 236.9 103.6)">24</text>
<text x="63.6" y="113.2">7</text>
<text x="63.6" y="110.7">8</text>
<text x="63.6" y="108.1">9</text>
<text x="69.4" y="111.8">7D</text>
<text x="69.4" y="109.3">8D</text>
<text x="77.1" y="111.8">7Q</text>
<text x="77.1" y="109.3">8Q</text>
<text x="84.7" y="113.2">14</text>
<text x="84.7" y="110.7">13</text>
<text x="84.7" y="108.1">12</text>
<text x="174.1" y="113.2">14</text>
<text x="174.1" y="110.7">15</text>
<text x="174.1" y="108.1">16</text>
<text x="181.2" y="111.8">A6</text>
<text x="181.2" y="109.3">A7</text>
<text x="190.2" y="111.8">I/O7</text>
<text x="190.2" y="109.3">I/O8</text>
<text x="198.9" y="113.2">23</text>
<text x="198.9" y="110.7">26</text>
<text x="198.9" y="108.1">27</text>
<text x="63.6" y="118.3">5</text>
<text x="63.6" y="115.8">6</text>
<text x="69.4" y="119.4">4D</text>
<text x="69.4" y="116.9">5D</text>
<text x="69.4" y="114.3">6D</text>
<text x="77.1" y="119.4">4Q</text>
<text x="77.1" y="116.9">5Q</text>
<text x="77.1" y="114.3">6Q</text>
<text x="84.7" y="118.3">16</text>
<text x="84.7" y="115.8">15</text>
<text x="174.1" y="115.8">13</text>
<text x="175.3" y="118.3">4</text>
<text x="181.2" y="119.4">A3</text>
<text x="181.2" y="116.9">A4</text>
<text x="181.2" y="114.3">A5</text>
<text x="190.2" y="119.4">I/O4</text>
<text x="190.2" y="116.9">I/O5</text>
<text x="190.2" y="114.3">I/O6</text>
<text x="198.9" y="118.3">11</text>
<text x="198.9" y="115.8">22</text>
<text x="236.9" y="115.7" transform="rotate(-90 236.9 115.7)">25</text>
<text x="63.6" y="125.9">2</text>
<text x="63.6" y="123.4">3</text>
<text x="63.6" y="120.8">4</text>
<text x="69.4" y="124.5">2D</text>
<text x="69.4" y="122">3D</text>
<text x="77.1" y="124.5">2Q</text>
<text x="77.1" y="122">3Q</text>
<text x="84.7" y="125.9">19</text>
<text x="84.7" y="123.4">18</text>
<text x="84.7" y="120.8">17</text>
<text x="175.3" y="125.9">1</text>
<text x="175.3" y="123.4">2</text>
<text x="175.3" y="120.8">3</text>
<text x="181.2" y="124.5">A1</text>
<text x="181.2" y="122">A2</text>
<text x="190.2" y="124.5">I/O2</text>
<text x="190.2" y="122">I/O3</text>
<text x="198.9" y="125.9">6</text>
<text x="198.9" y="123.4">7</text>
<text x="198.9" y="120.8">10</text>
<text x="69.4" y="127">1D</text>
<text x="77.1" y="127">1Q</text>
<text x="181.2" y="127">A0</text>
<text x="190.2" y="127">I/O1</text>
</g>
<g font-size="2">
<text x="74.1" y="67.9" transform="rotate(-90 74.1 67.9)">VCC</text>
<text x="74.1" y="76.2" transform="rotate(-90 74.1 76.2)">GND</text>
<text x="239.1" y="106.1" transform="rotate(-90 239.1 106.1)">VCC</text>
<text x="239.1" y="114.1" transform="rotate(-90 239.1 114.1)">GND</text>
</g>
</svg>
